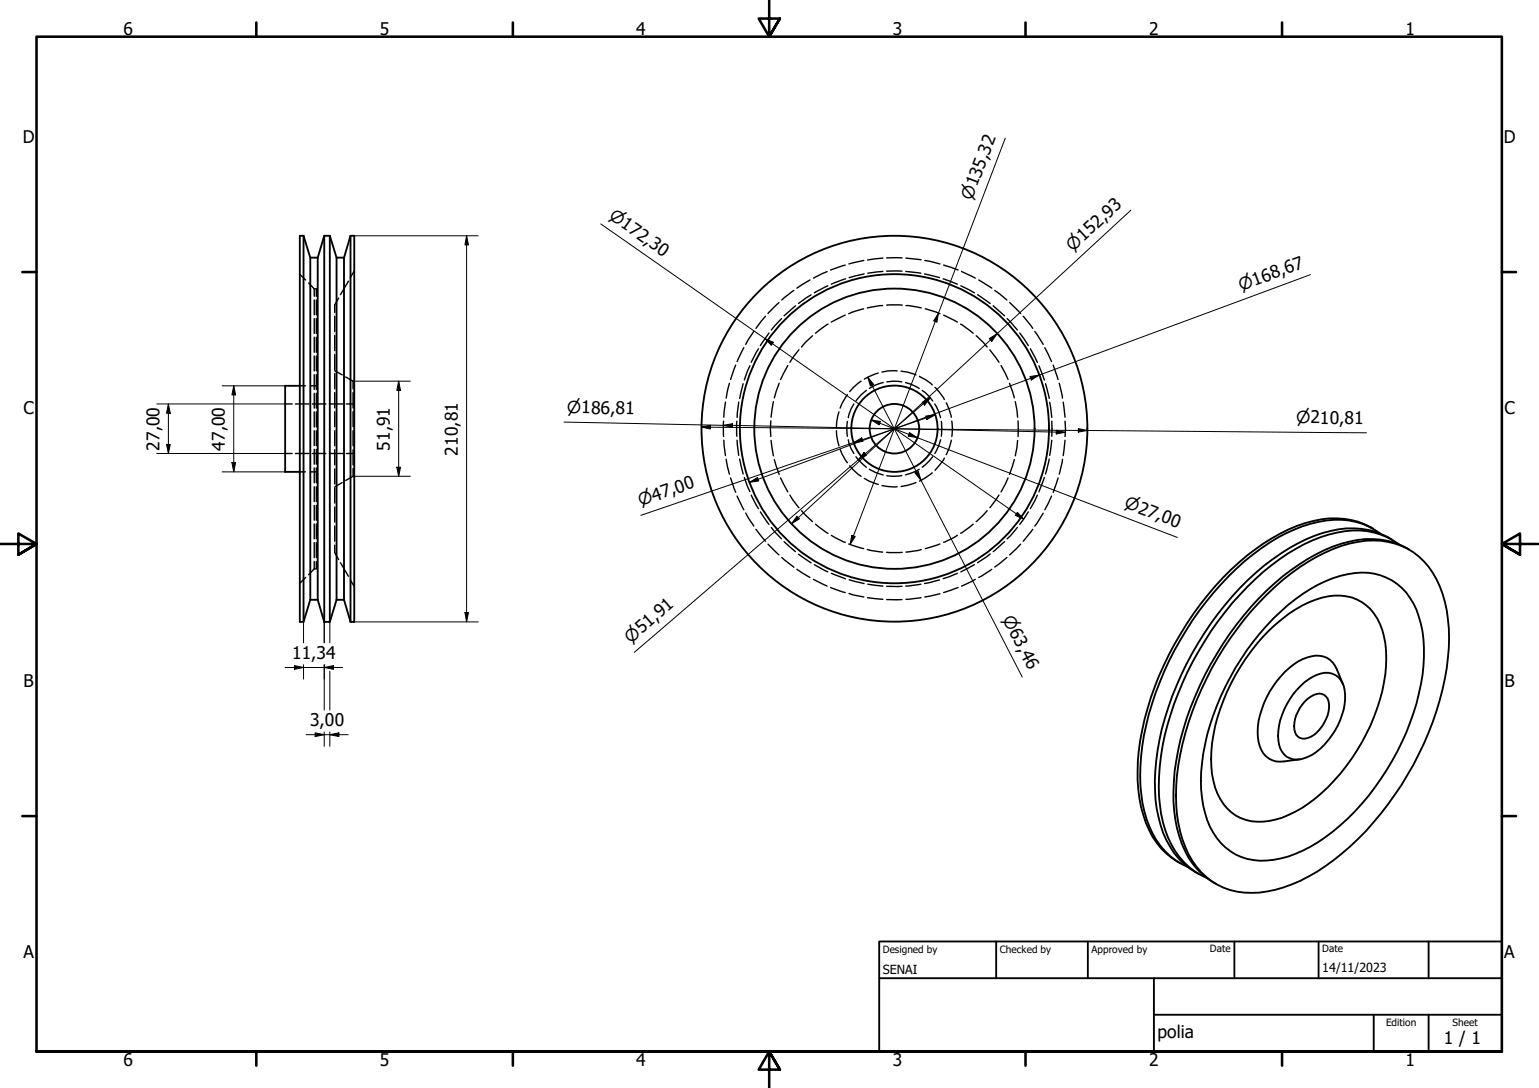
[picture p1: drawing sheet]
<svg xmlns="http://www.w3.org/2000/svg" width="420mm" height="297mm" viewBox="0 0 420 297" stroke-linecap="round" stroke-linejoin="round" font-family="sans-serif">
<!-- layer: Hidden (ISO) -->
<g fill="none" stroke="#000" stroke-width=".38">
<path d="M81.9 74.9l1.5 1.5M84.3 77.3l1.5 1.6M85.8 78.9v2M85.8 78.9h.2M86.2 78.9h.2v2M95.1 76.8l-2.1 3.6M96.7 74l-1.1 1.8M216.7 79.3l-3.3 2.6M221.1 76.4l-3.5 2.3M225.8 74.2l-3.7 1.7M226 78l-3.7 1.9M230.8 72.4l-4 1.3"/>
<path d="M230.8 76.1l-3.9 1.5M235.8 71.1l-4 1M235.9 74.8l-4.1 1M241 70.5l-4.1 .5M241 74.1l-4.1 .5M242.1 70.4h4.2M242.1 74h4.2M247.3 74.1l4.1 .5M247.3 70.5l4.2 .4M252.4 74.8l4.1 1M252.5 71.1l4.1 1M257.5 76.1l3.9 1.5"/>
<path d="M257.6 72.4l4 1.3M262.3 78l3.7 1.9M262.5 74.1l3.8 1.8M267.2 76.4l3.6 2.3M271.6 79.3l3.3 2.6M85.8 81.9v4.1M85.8 87v4M85.8 92.1v4.1M85.8 97.2v4.1M86.4 81.9v4.1M86.4 87v4M86.4 92.1v4.1"/>
<path d="M86.4 97.2v4.1M91.4 86.3v4.2M91.4 91.6v4.1M91.4 96.8v4.2M92.5 81.4l-1.1 1.8v2.1M200.9 99.7l-1.4 3.9M203.1 94.9l-1.9 3.8M204.7 99.9l-1.5 3.8M205.8 90.5l-2.2 3.5M207.1 95.2l-2 3.7M209 86.3l-2.6 3.3M209.9 90.9l-2.3 3.4"/>
<path d="M212.7 82.6l-3 3M213.4 87l-2.8 3.1M215.1 99.8l-2 3.8M217.2 83.5l-3.1 2.7M218.1 95.5l-2.5 3.4M221.4 80.5l-3.4 2.4M221.8 91.7l-3 3M226.1 88.5l-3.5 2.5M230.8 86l-3.9 1.9M235.8 84.3l-4.1 1.3M241 83.4l-4.2 .7M242.1 83.3h4.2"/>
<path d="M247.3 83.4l4.2 .7M252.6 84.3l4 1.3M257.6 86l3.8 1.9M262.3 88.5l3.4 2.5M266.5 91.7l3 3M266.9 80.4l3.4 2.5M270.3 95.5l2.4 3.4M271.1 83.5l3.2 2.7M273.3 99.8l1.9 3.8M275 87l2.7 3.1M275.7 82.6l2.9 3M278.4 90.9l2.3 3.4"/>
<path d="M279.3 86.3l2.6 3.3M281.3 95.2l1.9 3.7M282.5 90.5l2.3 3.5M283.7 99.9l1.4 3.8M285.2 94.9l1.9 3.8M287.5 99.7l1.4 3.9M77.9 110.3h1.9M80.6 110.3h3.7M81.9 105.3h1.5M84.9 105.3h1.5M85.3 110.3h3.7M85.8 102.3v4"/>
<path d="M85.8 107.4v4M85.8 112.4v4.2M85.8 117.6v4.1M86.4 102.3v4M86.4 107.4v4M86.4 112.4v4.2M86.4 117.6v4.1M89.9 110.3h3.7M91.4 102v4.2M91.4 107.2v4.2M91.4 112.4v4.1M91.4 117.6v4.1"/>
<path d="M91.4 101.2l2 1.1M94.4 102.9l2 1.2v2.1M94.6 110.3h1.8M96.4 107.2v4.2M96.4 112.4v4.1M96.4 117.6v4.1M197.5 115v4.2M198.1 109.8l-.5 4.1M199.1 104.6l-.9 4.1M201.2 115v4.1M201.7 109.8l-.5 4.2M202.9 104.8l-1 4"/>
<path d="M210.4 114.9v4.3M211.1 109.7l-.6 4.2M212.7 104.6l-1.3 4M228.3 117.6l.1 1.3 .6 2.8M229 112.4l-.6 2.9-.1 1.2M231.3 107.7l-1.4 2.5-.5 1.2M231.3 115v4.1M233.1 110.3l-.8 1.3-.7 2.4M235.1 104.1l-2.2 1.7-.9 1.1M236.5 106.6l-1.4 1.1-1.4 1.8M239.8 101.8l-3.8 1.7M241.1 104.4a10 10 0 0 0-3.7 1.6"/>
<path d="M242.1 104.3l1.7-.2 2.4 .2M244.9 101.3h-2.5l-1.6 .3M246 101.3l1.7 .3 2.4 .7M247.2 104.4l1.3 .4 2.5 1.2M251 102.7l1.6 .9 1.9 1.5M251.8 106.6l1.9 1.7 .9 1.2M255.2 110.3l1.1 2.1 .5 1.6M255.3 105.8l1.2 1.4 1.3 1.9M257 115v4.1M258.3 110l.8 1.8 .6 2.1M259.8 115l.2 2.1-.2 2.1M275.6 104.6l1.3 4"/>
<path d="M277.2 109.7l.6 4.2M277.9 114.9v4.3M285.4 104.8l1 4M286.6 109.8l.5 4.2M287.1 115v4.1M289.2 104.6l.9 4.1M290.3 109.8l.5 4.1M290.8 115v4.2M77.9 123.8h1.9M80.6 123.8h3.7M81.9 128.8h1.5M84.9 128.8h1.5"/>
<path d="M85.3 123.8h3.7M85.8 122.7v4M85.8 127.7v4.1M85.8 132.9v4.1M85.8 138v4M86.4 122.7v4M86.4 127.7v4.1M86.4 132.9v4.1M86.4 138v4M89.9 123.8h3.7M91.4 122.8v4.1M91.4 128v4.1"/>
<path d="M91.4 133.2v4.1M91.4 138.4v4.1M93.4 131.7l-2 1.3M94.6 123.8h1.8M96.4 122.8v4.1M96.4 127.9v2.1l-2 1.2M197.6 120.2l.5 4.2M198.2 125.4l.9 4.1M199.5 130.5l1.4 3.9M201.2 135.4l1.9 3.8M201.2 120.2l.5 4.1M201.9 125.3l1 4.1"/>
<path d="M203.2 130.4l1.5 3.8M205.1 135.2l2 3.7M207.6 139.7l2.3 3.5M210.5 120.3l.6 4.1M211.4 125.5l1.3 4M213.1 130.5l2 3.8M215.6 135.2l2.5 3.4M218.8 139.4l3 3M229.4 122.7l.5 1.2 1.4 2.5M231.6 120.1l.7 2.4 .8 1.3M232 127.2l.9 1.1 2.2 1.7M233.7 124.7l2.8 2.9"/>
<path d="M236 130.6l1.3 .8 2.5 .9M237.4 128.1l1.7 .9 2 .7M240.8 132.6l4.1 .3M242.1 129.8l1.7 .2 2.4-.2M250.1 131.7l-4.1 1.1M251 128.1l-1.1 .6-2.7 1M254.5 129.1l-3.5 2.3M254.6 124.7l-2.8 2.9M256.8 120.1l-.5 1.6-1.1 2.1M257.8 125.1l-2.5 3.3M259.7 120.2l-.6 2.1-.8 1.8M269.5 139.4l-3 3"/>
<path d="M272.7 135.2l-2.4 3.4M275.2 130.5l-1.9 3.8M276.9 125.5l-1.3 4M277.8 120.3l-.6 4.1M280.7 139.7l-2.3 3.5M283.2 135.2l-1.9 3.7M285.1 130.4l-1.4 3.9M286.4 125.3l-1 4.1M287.1 135.4l-1.9 3.8M287.1 120.2l-.5 4.1M288.9 130.5l-1.4 3.9M290.1 125.4l-.9 4.1"/>
<path d="M290.8 120.2l-.5 4.2M83.4 157.7l-1.5 1.5M85.8 143.1v4M85.8 148.1v4.2M85.8 153.3v2M85.8 155.3h.2M85.8 155.3l-1.5 1.6M86.4 143.1v4M86.4 148.1v4.2M86.4 153.3v2h-.2M91.4 143.6v4.2M91.4 148.8v2.1l1.1 1.9"/>
<path d="M93 153.7l2.1 3.6M95.6 158.3l1.1 1.8M203.6 140.1l2.2 3.5M206.4 144.5l2.6 3.3M209.7 148.6l3 2.9M210.6 144l2.8 3.1M213.4 152.2l3.3 2.7M214.1 147.9l3.1 2.7M217.6 155.4l3.5 2.3M218 151.3l3.4 2.4M222.1 158.2l3.7 1.8M222.3 154.2l3.7 1.9"/>
<path d="M222.6 143.1l3.5 2.5M226.9 156.5l3.9 1.5M226.9 146.2l3.9 1.9M231.7 148.5l4.1 1.3M231.8 158.3l4.1 1M236.8 150l4.2 .7M236.9 159.5l4.1 .5M242.1 150.8h4.2M251.4 159.5l-4.1 .5M251.5 150l-4.2 .7M256.5 158.4l-4.1 .9M256.6 148.5l-4 1.3"/>
<path d="M261.4 156.5l-3.9 1.5M261.4 146.2l-3.8 1.9M265.7 143.1l-3.4 2.5M266 154.2l-3.7 1.9M266.3 158.2l-3.8 1.8M270.3 151.2l-3.4 2.5M270.8 155.4l-3.6 2.3M274.3 147.9l-3.2 2.7M274.9 152.2l-3.3 2.6M277.7 144l-2.7 3.1M278.6 148.6l-2.9 2.9M281.9 144.5l-2.6 3.3"/>
<path d="M284.8 140.1l-2.3 3.5M226.8 160.4l4 1.4M231.8 162l4 1M236.9 163.2l4.1 .4M242.1 163.7h4.2M242.1 160.1h4.2M251.5 163.2l-4.2 .4M256.6 162.1l-4.1 .9M261.6 160.4l-4 1.4"/>
</g>
<!-- layer: Visible (ISO) -->
<g fill="none" stroke="#000" stroke-width=".51">
<path d="M82.9 64.4h-1v105.4h1l1.8-6M82.9 64.4l1.8 5.9h2M82.9 64.4v105.4M84.7 70.3v93.5M86.7 70.3v93.5M88.5 64.4v105.4M88.5 64.4h1.5M88.5 64.4l-1.8 5.9M90 64.4l1.9 5.9h2M90 64.4v105.4M91.9 70.3v93.5M93.9 70.3v93.5"/>
<path d="M95.7 64.4v105.4M95.7 64.4h1v105.4h-1M95.7 64.4l-1.8 5.9M81.9 105.3h-4v23.5h4M374.9 144.4a21.9 21.9 0 0 0-18.5-1.6 56.5 56.5 0 0 0-24.7 17.3 86.5 86.5 0 0 0-20.8 44.9 40.2 40.2 0 0 0 2.9 21.7 18.7 18.7 0 0 0 8.4 8.9M376.8 145.7a20.8 20.8 0 0 0-19-2.7 52.3 52.3 0 0 0-22.3 14.3 84.8 84.8 0 0 0-24 49.2 39.2 39.2 0 0 0 3.2 21.1 19.3 19.3 0 0 0 9.6 9.1M380 147.3a22.1 22.1 0 0 0-18.9-1.8 57.5 57.5 0 0 0-24.7 17.3 86.8 86.8 0 0 0-20.4 42 45.4 45.4 0 0 0 1.6 22.6 20.5 20.5 0 0 0 9.7 11.2M381.9 148.6a20.8 20.8 0 0 0-19-2.7 52.3 52.3 0 0 0-22.3 14.3 86.1 86.1 0 0 0-23.7 46.4 42.9 42.9 0 0 0 2 22.1 20 20 0 0 0 10.4 10.9M384.7 150a21.9 21.9 0 0 0-18.6-1.6 57.5 57.5 0 0 0-24.6 17.3 86.5 86.5 0 0 0-20.8 44.9 40.2 40.2 0 0 0 2.8 21.7 19.5 19.5 0 0 0 8.5 9M84.7 163.8h2M86.7 163.8l1.8 6M91.9 163.8l-1.9 6h-1.5"/>
<path d="M91.9 163.8h2M93.9 163.8l1.8 6M345.9 162.2a52.2 52.2 0 0 1 22.6-13.8 20.3 20.3 0 0 1 20.2 4.9 28.1 28.1 0 0 1 6.8 18.3 73.2 73.2 0 0 1-9.6 37.2 80.9 80.9 0 0 1-26.4 29.2 34.3 34.3 0 0 1-19.8 5.7 19.4 19.4 0 0 1-16.9-14.5 48.5 48.5 0 0 1 0-26.1 87 87 0 0 1 23.1-40.9zM346.5 172.1a32.6 32.6 0 0 1 16.1-9.3 12.5 12.5 0 0 1 14.8 9.2 35.1 35.1 0 0 1-1.4 21.3 53.9 53.9 0 0 1-20.5 27.3 20 20 0 0 1-15.5 3.2 13.1 13.1 0 0 1-8.7-10.6 37.8 37.8 0 0 1 2.7-22 57 57 0 0 1 12.5-19.1zM347.7 168.8a40.7 40.7 0 0 1 20.2-12 15.9 15.9 0 0 1 19.4 11.6 38.8 38.8 0 0 1 0 21 69.9 69.9 0 0 1-25.4 39.1 30.7 30.7 0 0 1-17.9 6.5 15.7 15.7 0 0 1-14.4-11.1 36.9 36.9 0 0 1-.6-20.7 72.4 72.4 0 0 1 18.7-34.4zM355 187.3a10.9 10.9 0 0 1 7.6-3.6 5.4 5.4 0 0 1 4.6 5.9 19.7 19.7 0 0 1-9.9 17 5.6 5.6 0 0 1-6.7-.6 8.8 8.8 0 0 1-1.4-7.9 21.2 21.2 0 0 1 5.8-10.8zM356.3 191.4a5.2 5.2 0 0 1 4.6-1.9 3.2 3.2 0 0 1 1.9 3.8 10.1 10.1 0 0 1-5.7 8.2 2.77 2.77 0 0 1-3.8-3.2 10.1 10.1 0 0 1 3-6.9zM366.6 186.8a13 13 0 0 0-3.4-6.6 6.9 6.9 0 0 0-7.5-.3 23.9 23.9 0 0 0-12.3 21.3 6.6 6.6 0 0 0 5 6.7h2.1l4.3-.6"/>
<circle cx="244.2" cy="117" r="52.7"/>
<circle cx="244.2" cy="117" r="42.2"/>
<circle cx="244.2" cy="117" r="38.3"/>
<circle cx="244.2" cy="117" r="11.8"/>
<circle cx="244.2" cy="117" r="6.8"/>
</g>
<!-- layer: Border (ISO) -->
<g fill="none" stroke="#000" stroke-width=".7">
<path d="M70 6.1v3.9M140 6.1v3.9M210 0v10l-2.9-4.9h5.8l-2.9 4.9 2.9-4.9M280 6.1v3.9M350 6.1v3.9M6.1 74.3h3.9M410 74.3h3.9M0 148.5h10l-5-2.8v5.7l5-2.9-5 2.9M420 148.5h-10l5-2.8v5.7l-5-2.9 5 2.9M6.1 222.8h3.9M410 222.8h3.9M10 287.1v-277.1h400v277.1h-400h400"/>
<path d="M70 287.1v3.8M140 287.1v3.8M212.9 292l-2.9-4.9 2.9 4.9h-5.8l2.9-4.9v9.9M280 287.1v3.8M350 287.1v3.8"/>
</g>
<!-- layer: Title (ISO) -->
<path d="M240 257h170v30.1h-170zM272 257v10.1M297 257v10.1M337 257v10.1M360 257v10.1M390 257v10.1M240 267.1h170M315 277h95M315 267.1v20M375 277v10.1M390 277v10.1" fill="none" stroke="#000" stroke-width=".51"/>
<!-- layer: Dimension (ISO) -->
<g fill="none" stroke="#000" stroke-width=".27">
<path d="M274.4 37.7l-42.3 110.9M308.7 57.4l-92.6 85.6M96.7 64.4h33.9M127.4 64.4l.5 2.5h-1zM127.4 64.4v105.4M164 61.1l115.5 80.6M357.8 75l-153.2 56.7M208.9 92.4l2.2 1.1-.5 .8zM256.2 85.5l-.4 2.4-.9-.3zM270.1 92.4l2.1-1.3-1.4 2.1zM42.8 110.3h35.1M46 110.3l.5 2.5h-1z"/>
<path d="M46 110.3v13.5M60.6 105.3h17.3M63.8 105.3l.5 2.5h-1zM63.8 105.3v23.5M96.4 104.1h15.6M108.8 104.1l.5 2.5h-1zM108.8 104.1v25.9M154 115.2l136.8 2.8M191.5 116.6l2.5-.5-.1 1zM191.5 116.6l181.6 1.6M197.5 116.1l2.5-.4v.9zM236.9 103l1.6 2-.9 .4z"/>
<path d="M236.9 103l42.2 81.8M237.9 114.7l2.4 .3-.3 1zM237.9 114.7l83.5 32M248.3 118.1l2.1 1.4-2.4-.5zM251.8 109.8l2.2-1.2-1.6 2zM252.7 113.6l2.6-.3-2.3 1.2zM254 108.6l-80.8 69.5M255.3 113.3l-80.4 27.4M281.2 102.8l2.5-.4-2.1 1.3zM288.4 117.5l2.4 .5-2.4 .5zM294.4 117l2.5 .5-2.5 .5zM42.8 123.8h35.1"/>
<path d="M45.5 121.3h1l-.5 2.5zM60.6 128.8h17.3M63.3 126.3h1l-.5 2.5zM96.4 130h15.6M108.3 127.6h1l-.5 2.4zM204.6 131.7l2.2-1.3 .3 .9zM233 120.8l2.3-1.2 .3 .9zM235.9 123.5l.6 .8-2.2 1.2zM249.8 129.1l.9-.4 .8 2.5zM277.7 139.9l1.8 1.8-2.3-1zM217.6 141l.6 .7-2.1 1.3zM232.5 146.2l1 .3-1.4 2.1z"/>
<path d="M82.9 169.8v5.7M88.5 169.8v5.7M90 169.8v5.7M96.7 169.8h33.9M126.9 167.2h1l-.5 2.6zM77.9 182.2h15.6M80.4 181.7l2.5 .5-2.5 .5zM82.9 181.5v3.9M88.5 182.2l2.6-.5v1zM88.5 181.5v12.4M88.5 199.8v4M90 183.2v10.7"/>
<path d="M90 199.8v4M83.6 200.6h11.5M86 200.1l2.5 .5-2.5 .5zM90 200.6l2.5-.5v1z"/>
</g>
<g fill="#000">
<path d="M127.4 64.4l.5 2.5h-1z" fill-rule="evenodd"/>
<path d="M208.9 92.4l2.2 1.1-.5 .8z" fill-rule="evenodd"/>
<path d="M256.2 85.5l-.4 2.4-.9-.3z" fill-rule="evenodd"/>
<path d="M270.1 92.4l2.1-1.3-1.4 2.1z" fill-rule="evenodd"/>
<path d="M46 110.3l.5 2.5h-1z" fill-rule="evenodd"/>
<path d="M63.8 105.3l.5 2.5h-1z" fill-rule="evenodd"/>
<path d="M108.8 104.1l.5 2.5h-1z" fill-rule="evenodd"/>
<path d="M191.5 116.6l2.5-.5-.1 1z" fill-rule="evenodd"/>
<path d="M197.5 116.1l2.5-.4v.9z" fill-rule="evenodd"/>
<path d="M233 120.8l2.3-1.2 .3 .9z" fill-rule="evenodd"/>
<path d="M236.9 103l1.6 2-.9 .4z" fill-rule="evenodd"/>
<path d="M237.9 114.7l2.4 .3-.3 1z" fill-rule="evenodd"/>
<path d="M248.3 118.1l2.1 1.4-2.4-.5z" fill-rule="evenodd"/>
<path d="M251.8 109.8l2.2-1.2-1.6 2z" fill-rule="evenodd"/>
<path d="M252.7 113.6l2.6-.3-2.3 1.2z" fill-rule="evenodd"/>
<path d="M281.2 102.8l2.5-.4-2.1 1.3z" fill-rule="evenodd"/>
<path d="M288.4 117.5l2.4 .5-2.4 .5z" fill-rule="evenodd"/>
<path d="M294.4 117l2.5 .5-2.5 .5z" fill-rule="evenodd"/>
<path d="M45.5 121.3h1l-.5 2.5z" fill-rule="evenodd"/>
<path d="M63.3 126.3h1l-.5 2.5z" fill-rule="evenodd"/>
<path d="M108.3 127.6h1l-.5 2.4z" fill-rule="evenodd"/>
<path d="M204.6 131.7l2.2-1.3 .3 .9z" fill-rule="evenodd"/>
<path d="M235.9 123.5l.6 .8-2.2 1.2z" fill-rule="evenodd"/>
<path d="M249.8 129.1l.9-.4 .8 2.5z" fill-rule="evenodd"/>
<path d="M217.6 141l.6 .7-2.1 1.3z" fill-rule="evenodd"/>
<path d="M232.5 146.2l1 .3-1.4 2.1z" fill-rule="evenodd"/>
<path d="M277.7 139.9l1.8 1.8-2.3-1z" fill-rule="evenodd"/>
<path d="M126.9 167.2h1l-.5 2.6z" fill-rule="evenodd"/>
<path d="M80.4 181.7l2.5 .5-2.5 .5z" fill-rule="evenodd"/>
<path d="M88.5 182.2l2.6-.5v1z" fill-rule="evenodd"/>
<path d="M86 200.1l2.5 .5-2.5 .5z" fill-rule="evenodd"/>
<path d="M90 200.6l2.5-.5v1z" fill-rule="evenodd"/>
</g>
<g font-size="4.8">
<text x="33.7" y="9.6">6</text>
<text x="103.7" y="9.6">5</text>
<text x="173.7" y="9.6">4</text>
<text x="243.7" y="9.6">3</text>
<text x="313.7" y="9.6">2</text>
<text x="383.7" y="9.6">1</text>
<text x="6.2" y="38.9">D</text>
<text x="410.5" y="38.9">D</text>
<text x="6.4" y="113.1">C</text>
<text x="410.7" y="113.1">C</text>
<text x="43.6" y="123" transform="rotate(-90 43.6 123)">27,00</text>
<text x="61.4" y="123" transform="rotate(-90 61.4 123)">47,00</text>
<text x="106.4" y="123" transform="rotate(-90 106.4 123)">51,91</text>
<text x="125" y="124.4" transform="rotate(-90 125 124.4)">210,81</text>
<text x="79.8" y="179.8">11,34</text>
<text x="6.4" y="187.4">B</text>
<text x="410.7" y="187.4">B</text>
<text x="84.6" y="198.2">3,00</text>
<text x="6.4" y="261.7">A</text>
<text x="410.7" y="261.7">A</text>
<text x="316" y="283.4">polia</text>
<text x="394.2" y="285">1 / 1</text>
<text x="33.7" y="290.9">6</text>
<text x="103.7" y="290.9">5</text>
<text x="173.7" y="290.9">4</text>
<text x="243.7" y="290.9">3</text>
<text x="313.7" y="290.9">2</text>
<text x="383.7" y="290.9">1</text>
</g>
<g font-size="4.6">
<text x="166" y="59.6" transform="rotate(35 166 59.6)">⌀172,30</text>
<text x="265.3" y="54.8" transform="rotate(-69 265.3 54.8)">⌀135,32</text>
<text x="292.9" y="68.7" transform="rotate(-43 292.9 68.7)">⌀152,93</text>
<text x="338.8" y="79.4" transform="rotate(-20 338.8 79.4)">⌀168,67</text>
<text x="154.7" y="112.8" transform="rotate(1 154.7 112.8)">⌀186,81</text>
<text x="353.8" y="115.6">⌀210,81</text>
<text x="174.9" y="138.2" transform="rotate(-19 174.9 138.2)">⌀47,00</text>
<text x="306.8" y="138.5" transform="rotate(21 306.8 138.5)">⌀27,00</text>
<text x="273.6" y="169" transform="rotate(63 273.6 169)">⌀63,46</text>
<text x="172.2" y="175.8" transform="rotate(-41 172.2 175.8)">⌀51,91</text>
</g>
<g font-size="3.4">
<text x="241" y="266">SENAI</text>
<text x="361" y="265.5">14/11/2023</text>
</g>
<g font-size="2.7">
<text x="241" y="260.1">Designed by</text>
<text x="273" y="260.1">Checked by</text>
<text x="298" y="260.1">Approved by</text>
<text x="330.3" y="260">Date</text>
<text x="361" y="260">Date</text>
<text x="378.4" y="280.1">Edition</text>
<text x="396.6" y="280.1">Sheet</text>
</g>
</svg>
